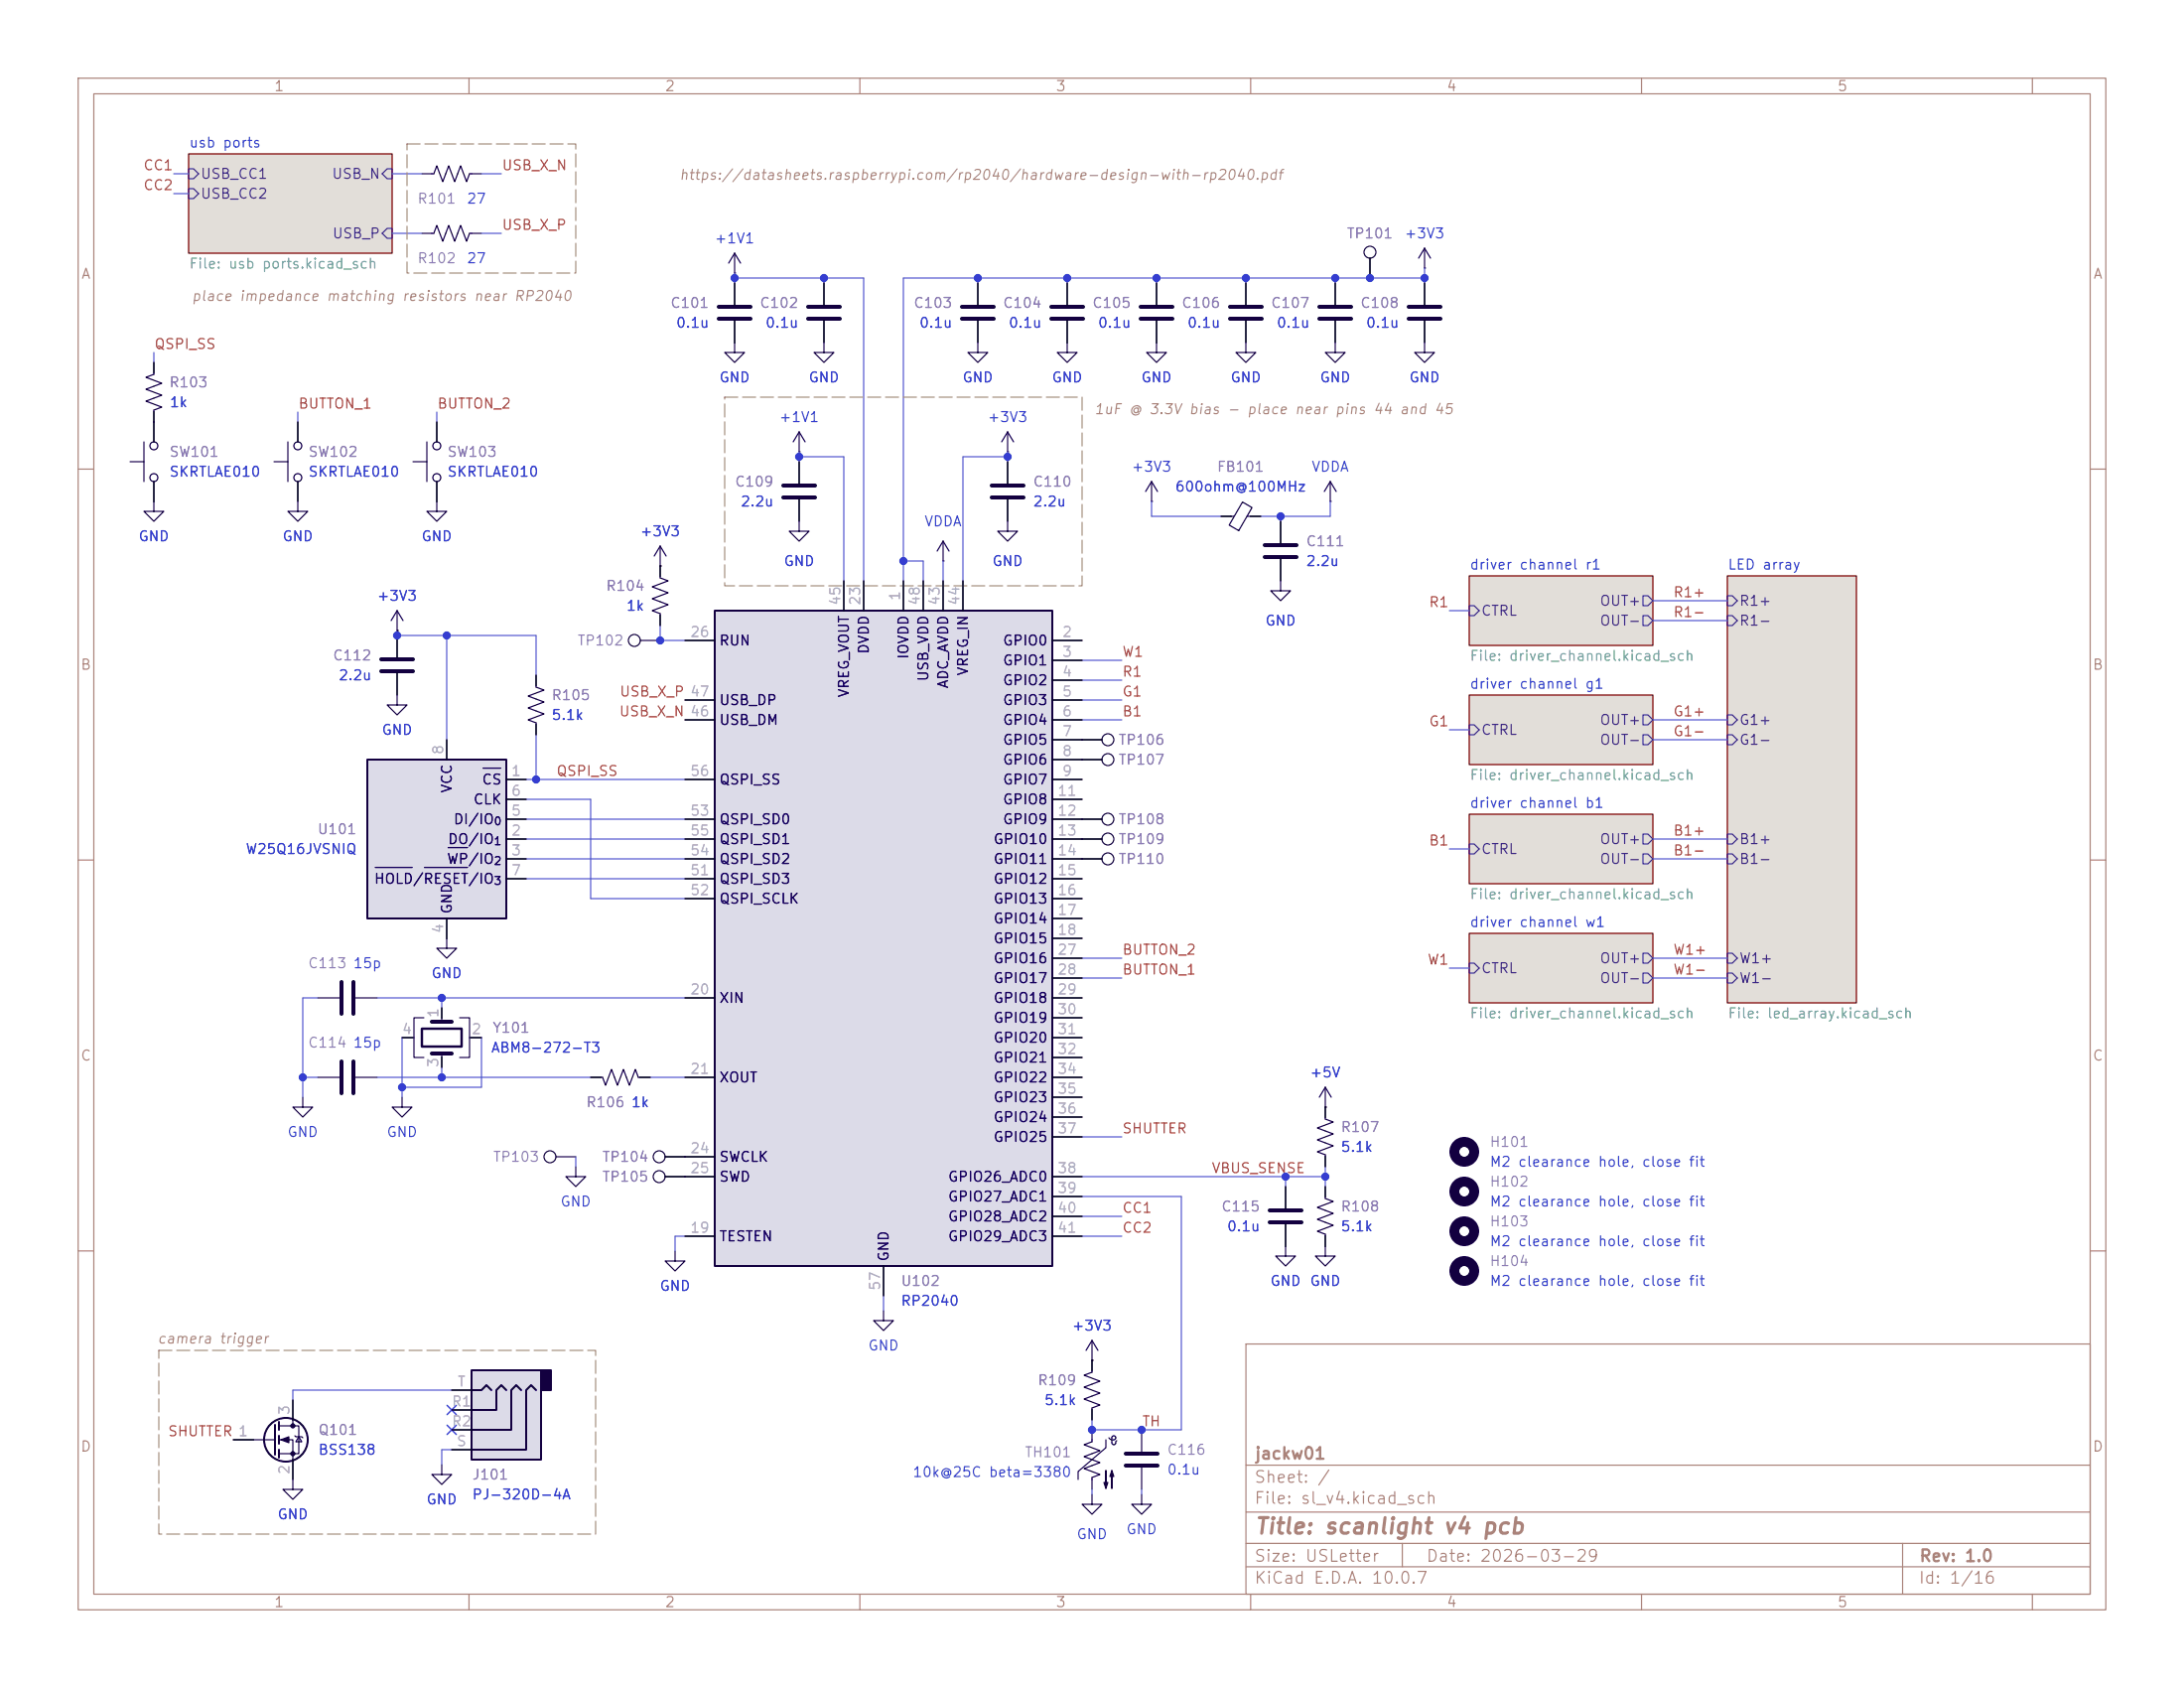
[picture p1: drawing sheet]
<svg xmlns="http://www.w3.org/2000/svg" width="279mm" height="216mm" viewBox="0 0 279 216" stroke-linecap="round" stroke-linejoin="round" font-family="sans-serif">
<g fill="none" stroke="#aa837a" stroke-width=".15">
<path d="M10 10h259.4v195.9h-259.4zM12 12h255.4v191.9h-255.4zM60 10v2M110 10v2M160 10v2M210 10v2M260 10v2M10 60h2M267.4 60h2M10 110h2M267.4 110h2M10 160h2"/>
<path d="M159.4 171.9h108v32h-108zM267.4 160h2M159.4 197.4h108M159.4 193.4h108M159.4 187.4h108M179.4 197.4v3M243.4 197.4v6.5M60 203.9v2M110 203.9v2M159.4 200.4h108M160 203.9v2M210 203.9v2"/>
<path d="M260 203.9v2"/>
</g>
<g fill="#e2ded9" stroke="#e2ded9" stroke-width=".13">
<path d="M188 73.7h23.5v8.9h-23.5z"/>
<path d="M221 73.7h16.5v54.6h-16.5z"/>
<path d="M188 88.9h23.5v8.9h-23.5z"/>
<path d="M188 119.4h23.5v8.9h-23.5z"/>
<path d="M188 104.1h23.5v8.9h-23.5z"/>
<path d="M24.1 19.7h26.1v12.7h-26.1z"/>
</g>
<path d="M24.1 19.7h26.1v12.7h-26.1zM188 73.7h23.5v8.9h-23.5zM221 73.7h16.5v54.6h-16.5zM188 88.9h23.5v8.9h-23.5zM188 119.4h23.5v8.9h-23.5zM188 104.1h23.5v8.9h-23.5z" fill="none" stroke="#7a0000" stroke-width=".15"/>
<g fill="none" stroke="#4c2188" stroke-width=".15">
<path d="M24.1 21.6h.7l.6 .6-.6 .7h-.7zM24.1 24.1h.7l.6 .7-.6 .6h-.7zM49.5 21.6h.7v1.3h-.7l-.6-.7zM49.5 29.2h.7v1.3h-.7l-.6-.7zM188 77.5h.6l.6 .6-.6 .6h-.6zM210.2 76.2h.6l.7 .6-.7 .7h-.6zM210.2 78.7h.6l.7 .7-.7 .6h-.6zM221 76.2h.6l.6 .6-.6 .7h-.6zM221 78.7h.6l.6 .7-.6 .6h-.6zM188 92.7h.6l.6 .6-.6 .7h-.6zM210.2 91.4h.6l.7 .7-.7 .6h-.6zM210.2 94h.6l.7 .6-.7 .7h-.6z"/>
<path d="M221 91.4h.6l.6 .7-.6 .6h-.6zM221 94h.6l.6 .6-.6 .7h-.6zM188 108h.6l.6 .6-.6 .6h-.6zM210.2 106.7h.6l.7 .6-.7 .7h-.6zM210.2 109.2h.6l.7 .7-.7 .6h-.6zM221 106.7h.6l.6 .6-.6 .7h-.6zM221 109.2h.6l.6 .7-.6 .6h-.6zM188 123.2h.6l.6 .6-.6 .7h-.6zM210.2 121.9h.6l.7 .7-.7 .6h-.6zM210.2 124.5h.6l.7 .6-.7 .6h-.6zM221 121.9h.6l.6 .7-.6 .6h-.6zM221 124.5h.6l.6 .6-.6 .6h-.6z"/>
</g>
<g fill="none" stroke="#130040" stroke-width=".15">
<path d="M94 32.4l-.8 1.3M94 32.4l.7 1.3M94 32.4v2.5M102.2 55.2l-.7 1.3M102.2 55.2l.8 1.3M102.2 55.2v2.6M147.3 61.6l-.7 1.3M147.3 61.6l.8 1.3M147.3 61.6v2.5M38.7 140.3v1.3h1.3l-1.3 1.3-1.2-1.3h1.2M51.4 140.3v1.3h1.3l-1.3 1.3-1.2-1.3h1.2M139.7 175.3v.2l-1 .4 2 .8-2 .7 2 .8-2 .7 2 .8-1 .4v.2"/>
<path d="M139.7 171.5l.8 1.2M139.7 171.5l-.8 1.2M139.7 171.5v2.5M32.4 184.2h2.8M35.7 182.4h2.5v3.5h-2.5M35.7 184.2h1.8v2.5M37.5 189.2v1.3h1.2l-1.2 1.3-1.3-1.3h1.3M37.5 181.6v.8M37.7 183.6l.1 .2h.8l.1 .1M38.2 183.8l.4 .6h-.8zM139.7 184.2v.2l-1 .4 2 .7-2 .8 2 .8-2 .7 2 .8-1 .4v.2M141.5 184.2v1l-3.6 3v1"/>
<path d="M141.9 183.9a.46 .46 0 0 0 .4 .3 .46 .46 0 0 0 .4-.3l-.2-.3-.2 .2v.9l.2 .1 .1-.1 .2-.3 .1-.1"/>
</g>
<g fill="none" stroke="#010022" stroke-width=".15">
<path d="M94 34.9h.1M105.4 36.2v2.8M125.1 36.2v2.8M102.2 57.8h.1M102.2 59.1v2.7M105.4 41v2.8M125.1 41v2.8M102.2 63.9v2.8M147.3 64.1h.1M37.5 179.1v2.5M139.7 174h.1M139.7 174v1.3"/>
<path d="M29.8 184.2h2.6M37.5 186.7v2.5M139.7 180.3v1.3M139.7 182.9v1.3M139.7 189.2v1.3"/>
</g>
<g fill="#130040" stroke="#130040" stroke-width=".15">
<path d="M142.2 188.1l.3 .7h-.5l.2-.7v2.3z"/>
<path d="M141.5 188.1v2.3l-.3-.8h.5l-.2 .8z"/>
<path d="M35.9 184.2l1.1-.4v.7z"/>
<circle cx="37.5" cy="182.4" r=".25"/>
<circle cx="37.5" cy="185.9" r=".25"/>
</g>
<g fill="none" stroke="#130040" stroke-width=".25">
<path d="M35.2 182.2v3.9M35.7 181.9v1M35.7 183.6v1.1M35.7 185.4v1"/>
<circle cx="36.6" cy="184.1" r="2.79"/>
</g>
<path d="M103.4 39.2h4M123.1 39.2h4M103.4 40.8h4M123.1 40.8h4M100.2 62.1h4.1M100.2 63.6h4.1" fill="none" stroke="#130040" stroke-width=".51"/>
<path d="M60.3 175.3h8.9v11.4h-8.9z" fill="#dcdbe8"/>
<path d="M69.2 175.3h1.3v2.5h-1.3z" fill="#130040" stroke="#130040" stroke-width=".25"/>
<path d="M60.3 175.3h8.9v11.4h-8.9zM60.3 177.8h1.3l.6-.6 .7 .6M64.8 177.8l-.7-.6-.6 .6v2.5h-3.2M66.7 177.8l-.7-.6-.6 .6v5.1h-5.1M68.6 177.8l-.7-.6-.6 .6v7.6h-7" fill="none" stroke="#130040" stroke-width=".25"/>
<g fill="none" stroke="#010022" stroke-width=".15">
<path d="M54 29.8h1.2M54 22.2h1.2M60.3 29.8h1.3M60.3 22.2h1.3M94 36.2v2.8M136.5 36.2v2.8M148 36.2v2.8M159.4 36.2v2.8M170.8 36.2v2.8M175.3 33v2.6M182.2 34.3h.1M19.7 46.4v1.2"/>
<path d="M19.7 52.7v3.8M38.1 54v2.5M55.9 54v2.5M94 41v2.8M128.9 57.8h.1M128.9 59.1v2.7M136.5 41v2.8M148 41v2.8M159.4 41v2.8M170.8 41v2.8M19.7 61.6v2.5M38.1 61.6v2.5"/>
<path d="M55.9 61.6v2.5M84.5 72.4h.1M84.5 72.4v1.3M84.5 78.7v1.3M120.6 71.8h.1M128.9 63.9v2.8M50.8 80.6h.1M50.8 81.3v2.8M50.8 86.1v2.8M40.6 137.8h2.8M40.6 127.6h2.8M45.5 137.8h2.8"/>
<path d="M45.5 127.6h2.8M75.6 137.8h1.2M81.9 137.8h1.3M164.5 151.8v2.8M164.5 156.6v2.8M169.5 141.6h.1M169.5 141.6v1.3M169.5 148v1.2M169.5 151.8v1.2M169.5 158.1v1.3M57.8 177.8h2.5M57.8 180.3h2.5"/>
<path d="M57.8 182.9h2.5M57.8 185.4h2.5M146 182.9v2.8M146 187.7v2.8"/>
</g>
<g fill="none" stroke="#130040" stroke-width=".15">
<path d="M55.2 29.8h.3l.4-1 .7 2.1 .8-2.1 .8 2.1 .7-2.1 .8 2.1 .4-1.1h.2M55.2 22.2h.3l.4-1 .7 2 .8-2 .8 2 .7-2 .8 2 .4-1h.2M182.2 31.8l-.7 1.2M182.2 31.8l.8 1.2M182.2 31.8v2.5M16.6 59.1h1.8M18.4 56.5v5.1M19.7 47.6v.3l-1 .4 2 .7-2 .8 2 .7-2 .8 2 .8-1 .4v.2M35.1 59.1h1.7M36.8 56.5v5.1M52.8 59.1h1.8M54.6 56.5v5.1"/>
<path d="M94 43.8v1.3h1.2l-1.2 1.3-1.3-1.3h1.3M105.4 43.8v1.3h1.3l-1.3 1.3-1.3-1.3h1.3M125.1 43.8v1.3h1.3l-1.3 1.3-1.3-1.3h1.3M128.9 55.2l-.8 1.3M128.9 55.2l.8 1.3M128.9 55.2v2.6M136.5 43.8v1.3h1.3l-1.3 1.3-1.2-1.3h1.2M148 43.8v1.3h1.2l-1.2 1.3-1.3-1.3h1.3M159.4 43.8v1.3h1.3l-1.3 1.3-1.3-1.3h1.3M19.7 64.1v1.3h1.3l-1.3 1.3-1.3-1.3h1.3M38.1 64.1v1.3h1.3l-1.3 1.3-1.3-1.3h1.3M50.8 78.1l-.8 1.3"/>
<path d="M50.8 78.1l.8 1.3M50.8 78.1v2.5M55.9 64.1v1.3h1.2l-1.2 1.3-1.3-1.3h1.3M84.5 73.7v.2l1 .4-2.1 .8 2.1 .7-2.1 .8 2.1 .7-2.1 .8 1.1 .4v.2M84.5 69.9l-.8 1.2M84.5 69.9l.7 1.2M84.5 69.9v2.5M102.2 66.7v1.2h1.3l-1.3 1.3-1.2-1.3h1.2M120.6 69.2l-.7 1.3M120.6 69.2l.8 1.3M120.6 69.2v2.6M128.9 66.7v1.2h-1.3l1.3 1.3 1.3-1.3h-1.3"/>
<path d="M50.8 88.9v1.3h1.3l-1.3 1.2-1.3-1.2h1.3M57.1 120v1.3h1.3l-1.3 1.3-1.2-1.3h1.2M76.8 137.8h.3l.4 1 .7-2 .8 2 .8-2 .7 2 .8-2 .4 1h.2M169.5 139.1l-.7 1.2M169.5 139.1l.8 1.2M169.5 139.1v2.5M164.5 159.4v1.3h1.2l-1.2 1.2-1.3-1.2h1.3M169.5 142.9v.2l1.1 .4-2.1 .8 2.1 .7-2.1 .8 2.1 .8-2.1 .7 1 .4v.3M169.5 159.4v1.3h1.3l-1.3 1.2-1.2-1.2h1.2M169.5 153v.3l1.1 .4-2.1 .7 2.1 .8-2.1 .8 2.1 .7-2.1 .8 1 .4v.2M56.5 187.3v1.3h1.3l-1.3 1.3-1.3-1.3h1.3M139.7 191.1v1.3h-1.3l1.3 1.3 1.3-1.3h-1.3"/>
<path d="M146 191.1v1.3h-1.2l1.2 1.3 1.3-1.3h-1.3"/>
<circle cx="175.3" cy="32.3" r=".76"/>
<circle cx="19.7" cy="57" r=".51"/>
<circle cx="38.1" cy="57" r=".51"/>
<circle cx="55.9" cy="57" r=".51"/>
<circle cx="19.7" cy="61.1" r=".51"/>
<circle cx="38.1" cy="61.1" r=".51"/>
<circle cx="55.9" cy="61.1" r=".51"/>
</g>
<g fill="none" stroke="#130040" stroke-width=".51">
<path d="M91.9 39.2h4.1M134.5 39.2h4.1M145.9 39.2h4.1M157.4 39.2h4M168.8 39.2h4M91.9 40.8h4.1M134.5 40.8h4.1M145.9 40.8h4.1M157.4 40.8h4M168.8 40.8h4M126.9 62.1h4M126.9 63.6h4"/>
<path d="M48.8 84.3h4M48.8 85.9h4M43.7 125.6v4.1M43.7 135.8v4M45.2 125.6v4.1M45.2 135.8v4M162.4 154.8h4.1M162.4 156.3h4.1M144 185.9h4.1M144 187.5h4.1"/>
</g>
<g fill="none" stroke="#130040" stroke-width="1.3">
<circle cx="187.3" cy="152.4" r="1.27"/>
<circle cx="187.3" cy="147.3" r="1.27"/>
<circle cx="187.3" cy="157.5" r="1.27"/>
<circle cx="187.3" cy="162.6" r="1.27"/>
</g>
<path d="M47 97.2h17.8v20.3h-17.8z" fill="#dcdbe8"/>
<path d="M47 97.2h17.8v20.3h-17.8z" fill="none" stroke="#130040" stroke-width=".25"/>
<g fill="none" stroke="#010022" stroke-width=".15">
<path d="M156.2 66h1.3M160 66h1.3M163.8 66.7v2.8M163.8 71.5v2.8M170.2 64.1h.1M57.1 94.6v2.6M64.8 99.7h2.5M68.6 86.4v1.2M68.6 92.7v1.3M81.9 81.9h2.6M57.1 117.5v2.5M64.8 107.3h2.5"/>
<path d="M64.8 109.9h2.5M64.8 104.8h2.5M64.8 102.2h2.5M64.8 112.4h2.5M138.4 107.3h2.6M138.4 104.8h2.6M51.4 132.7h1.3M56.5 128.9v1.3M56.5 135.3v1.2M60.3 132.7h1.3"/>
</g>
<path d="M61.8 98.2h2.2M48 110.9h4.7M54.3 110.9h5.5M57.3 108.4h2.5" fill="none" stroke="#15005e" stroke-width=".15"/>
<g fill="none" stroke="#130040" stroke-width=".15">
<path d="M157.5 66h.4M159 64.2l1.2 .7-1.7 3-1.2-.7zM159.5 66h.5M163.8 74.3v1.3h-1.2l1.2 1.2 1.3-1.2h-1.3M170.2 61.6l-.8 1.3M170.2 61.6l.7 1.3M170.2 61.6v2.5M68.6 87.6v.3l1 .4-2 .7 2 .8-2 .8 2 .7-2 .8 1 .4v.2M52.7 132.7h.3M54.2 130.2h-1.2v5.1h1.2M56.5 130.2v.5M56.5 134.7v.6"/>
<path d="M58.8 130.2h1.3v5.1h-1.3M60.1 132.7h.2"/>
<circle cx="81.2" cy="81.9" r=".76"/>
<circle cx="141.7" cy="107.3" r=".76"/>
<circle cx="141.7" cy="104.8" r=".76"/>
</g>
<path d="M161.8 69.7h4.1M161.8 71.2h4.1M55.2 130.7h2.6M55.2 134.7h2.6" fill="none" stroke="#130040" stroke-width=".51"/>
<path d="M54 131.6h5.1v2.3h-5.1z" fill="none" stroke="#130040" stroke-width=".3"/>
<path d="M91.4 78.1h43.2v83.8h-43.2z" fill="#dcdbe8"/>
<path d="M91.4 78.1h43.2v83.8h-43.2z" fill="none" stroke="#130040" stroke-width=".25"/>
<g fill="none" stroke="#010022" stroke-width=".15">
<path d="M94 36.2v2.8M105.4 36.2v2.8M125.1 36.2v2.8M136.5 36.2v2.8M148 36.2v2.8M159.4 36.2v2.8M170.8 36.2v2.8M175.3 33v2.6M182.2 36.2v2.8M19.7 46.4v1.2M19.7 52.7v3.8M38.1 54v2.5"/>
<path d="M55.9 54v2.5M94 41v2.8M102.2 59.1v2.7M105.4 41v2.8M125.1 41v2.8M128.9 59.1v2.7M136.5 41v2.8M148 41v2.8M159.4 41v2.8M170.8 41v2.8M182.2 41v2.8M19.7 61.6v2.5"/>
<path d="M38.1 61.6v2.5M55.9 61.6v2.5M84.5 72.4h.1M84.5 72.4v1.3M84.5 78.7v1.3M102.2 63.9v2.8M107.9 74.3v3.8M110.5 74.3v3.8M115.6 74.3v3.8M118.1 74.3v3.8M120.6 74.3v3.8M123.2 74.3v3.8"/>
<path d="M128.9 63.9v2.8M156.2 66h1.3M160 66h1.3M163.8 66.7v2.8M163.8 71.5v2.8M50.8 80.6h.1M50.8 81.3v2.8M50.8 86.1v2.8M57.1 94.6v2.6M64.8 99.7h2.5M68.6 86.4v1.2M68.6 92.7v1.3"/>
<path d="M87.6 81.9h3.8M87.6 89.5h3.8M87.6 92.1h3.8M87.6 99.7h3.8M134.6 81.9h3.8M134.6 84.5h3.8M134.6 87h3.8M134.6 89.5h3.8M134.6 92.1h3.8M134.6 94.6h6.4M134.6 97.2h6.4M134.6 99.7h3.8"/>
<path d="M57.1 117.5v2.5M64.8 102.2h2.5M64.8 104.8h2.5M64.8 107.3h2.5M64.8 109.9h2.5M64.8 112.4h2.5M87.6 104.8h3.8M87.6 107.3h3.8M87.6 109.9h3.8M87.6 112.4h3.8M87.6 114.9h3.8M134.6 102.2h3.8"/>
<path d="M134.6 104.8h6.4M134.6 107.3h6.4M134.6 109.9h6.4M134.6 112.4h3.8M134.6 114.9h3.8M134.6 117.5h3.8M51.4 132.7h1.3M56.5 128.9v1.3M56.5 135.3v1.2M60.3 132.7h1.3M75.6 137.8h1.2M81.9 137.8h1.3"/>
<path d="M87.6 127.6h3.8M87.6 137.8h3.8M134.6 120h3.8M134.6 127.6h3.8M134.6 137.8h3.8M134.6 122.6h3.8M134.6 125.1h3.8M134.6 130.2h3.8M134.6 132.7h3.8M134.6 135.3h3.8M71.1 148h2.6M85.1 148h6.3"/>
<path d="M85.1 150.5h6.3M87.6 158.1h3.8M134.6 158.1h3.8M134.6 150.5h3.8M134.6 140.3h3.8M134.6 142.9h3.8M134.6 145.4h3.8M134.6 153h3.8M134.6 155.6h3.8M164.5 151.8v2.8M164.5 156.6v2.8M169.5 141.6h.1"/>
<path d="M169.5 141.6v1.3M169.5 148v1.2M169.5 151.8v1.2M169.5 158.1v1.3M37.5 179.1v2.5M57.8 177.8h2.5M113 161.9v3.8M139.7 174h.1M139.7 174v1.3M29.8 184.2h2.6M37.5 186.7v2.5M57.8 180.3h2.5"/>
<path d="M57.8 182.9h2.5M57.8 185.4h2.5M139.7 180.3v1.3"/>
</g>
<g fill="none" stroke="#130040" stroke-width=".15">
<path d="M170.8 43.8v1.3h1.3l-1.3 1.3-1.3-1.3h1.3M182.2 43.8v1.3h1.3l-1.3 1.3-1.2-1.3h1.2M73.7 149.2v1.3h1.2l-1.2 1.3-1.3-1.3h1.3M86.4 160v1.3h1.2l-1.2 1.3-1.3-1.3h1.3M113 167.6v1.3h1.3l-1.3 1.3-1.2-1.3h1.2"/>
<circle cx="141.7" cy="94.6" r=".76"/>
<circle cx="141.7" cy="97.2" r=".76"/>
<circle cx="141.7" cy="109.9" r=".76"/>
<circle cx="70.4" cy="148" r=".76"/>
<circle cx="84.3" cy="148" r=".76"/>
<circle cx="84.3" cy="150.5" r=".76"/>
</g>
<path d="M180.2 39.2h4.1M180.2 40.8h4.1" fill="none" stroke="#130040" stroke-width=".51"/>
<g fill="none" stroke="#5256d0" stroke-width=".15">
<path d="M22.2 22.2h1.9M22.2 24.8h1.9M50.2 22.2h3.8M50.2 29.8h3.8M61.6 22.2h2.5M61.6 29.8h2.5M94 35.6h16.5v38.7M94 34.9v1.3M105.4 35.6v.6M125.1 35.6v.6M136.5 35.6v.6M148 35.6v.6"/>
<path d="M159.4 35.6v.6M170.8 35.6v.6M182.2 35.6h-66.6v38.7M182.2 34.3v1.9M19.7 45.1v1.3M38.1 52.7v1.3M55.9 52.7v1.3M102.2 58.4h5.7v15.9M102.2 57.8v1.3M128.9 58.4h-5.7v15.9M128.9 57.8v1.3M115.6 71.8h2.5v2.5"/>
<path d="M120.6 71.8v2.5M147.3 64.1v1.9h8.9M163.8 66v.7M170.2 64.1v1.9h-8.9M185.4 78.1h2.6M211.5 76.8h9.5M211.5 79.4h9.5M50.8 80.6v.7h17.8v5.1M57.1 81.3v13.3M67.3 99.7h20.3M68.6 94v5.7M84.5 80v1.9h3.1"/>
<path d="M138.4 84.5h5.1M138.4 89.5h5.1M138.4 92.1h5.1M138.4 87h5.1M185.4 93.3h2.6M211.5 92.1h9.5M211.5 94.6h9.5M67.3 109.9h20.3M67.3 107.3h20.3M67.3 102.2h8.3v12.7h12M67.3 112.4h20.3M67.3 104.8h20.3"/>
<path d="M185.4 108.6h2.6M211.5 109.9h9.5M211.5 107.3h9.5M38.7 137.8h1.9M40.6 127.6h-1.9v12.7M48.3 127.6h39.3M48.3 137.8h27.3M51.4 132.7v7.6M56.5 127.6v1.3M56.5 136.5v1.3M61.6 132.7v6.4h-10.2M83.2 137.8h4.4"/>
<path d="M138.4 125.1h5.1M138.4 122.6h5.1M185.4 123.8h2.6M211.5 125.1h9.5M211.5 122.6h9.5M73.7 148v1.2M87.6 158.1h-1.2v1.9M138.4 150.5h31.1M138.4 155.6h5.1M138.4 145.4h5.1M138.4 153h12.7v29.9h-11.4v-1.3M138.4 158.1h5.1"/>
<path d="M164.5 150.5v1.3M169.5 149.2v2.6M57.8 177.8h-20.3v1.3M113 165.7v1.9M57.8 185.4h-1.3v1.9M139.7 190.5v.6M146 190.5v.6"/>
</g>
<path d="M57.2 179.7l1.2 1.2M58.4 179.7l-1.2 1.2M57.2 182.3l1.2 1.2M58.4 182.3l-1.2 1.2" fill="none" stroke="#290eec" stroke-width=".15"/>
<path d="M52.1 18.4h21.6v16.5h-21.6zM92.7 50.8h45.7v24.1h-45.7zM20.3 172.7h55.9v23.5h-55.9z" fill="none" stroke="#a4907e" stroke-width=".15" stroke-dasharray="1.7 .6"/>
<path d="M61.8 98.2h2.2M48 110.9h4.7M54.3 110.9h5.5M57.3 108.4h2.5" fill="none" stroke="#15005e" stroke-width=".15"/>
<g fill="#4026c4" stroke="#4026c4" stroke-width=".13">
<circle cx="159.4" cy="35.6" r=".46"/>
<circle cx="136.5" cy="35.6" r=".46"/>
<circle cx="148" cy="35.6" r=".46"/>
<circle cx="115.6" cy="71.8" r=".46"/>
<circle cx="169.5" cy="150.5" r=".46"/>
<circle cx="164.5" cy="150.5" r=".46"/>
<circle cx="170.8" cy="35.6" r=".46"/>
<circle cx="182.2" cy="35.6" r=".46"/>
<circle cx="175.3" cy="35.6" r=".46"/>
<circle cx="128.9" cy="58.4" r=".46"/>
<circle cx="163.8" cy="66" r=".46"/>
<circle cx="38.7" cy="137.8" r=".46"/>
<circle cx="56.5" cy="137.8" r=".46"/>
<circle cx="51.4" cy="139.1" r=".46"/>
<circle cx="56.5" cy="127.6" r=".46"/>
<circle cx="139.7" cy="182.9" r=".46"/>
<circle cx="146" cy="182.9" r=".46"/>
<circle cx="68.6" cy="99.7" r=".46"/>
<circle cx="94" cy="35.6" r=".46"/>
<circle cx="125.1" cy="35.6" r=".46"/>
<circle cx="105.4" cy="35.6" r=".46"/>
<circle cx="84.5" cy="81.9" r=".46"/>
<circle cx="102.2" cy="58.4" r=".46"/>
<circle cx="50.8" cy="81.3" r=".46"/>
<circle cx="57.1" cy="81.3" r=".46"/>
</g>
<text font-size="2" fill="#aa837a" x="160.4" y="196.7">Title: scanlight v4 pcb</text>
<g font-size="1.5" fill="#aa837a">
<text x="160.4" y="190">Sheet: /</text>
<text x="160.4" y="187">jackw01</text>
<text x="160.4" y="192.7">File: sl_v4.kicad_sch</text>
<text x="160.4" y="202.9">KiCad E.D.A. 10.0.7</text>
<text x="160.4" y="200.1">Size: USLetter</text>
<text x="182.4" y="200.1">Date: 2026-03-29</text>
<text x="245.4" y="202.9">Id: 1/16</text>
<text x="245.4" y="200.1">Rev: 1.0</text>
</g>
<g font-size="1.3" fill="#aa837a">
<text x="35" y="12">1</text>
<text x="85" y="12">2</text>
<text x="135" y="12">3</text>
<text x="185" y="12">4</text>
<text x="235" y="12">5</text>
<text x="10.3" y="36">A</text>
<text x="267.7" y="36">A</text>
<text x="10.2" y="86">B</text>
<text x="267.6" y="86">B</text>
<text x="10.2" y="136">C</text>
<text x="267.6" y="136">C</text>
<text x="10.2" y="186">D</text>
<text x="267.6" y="186">D</text>
<text x="35" y="205.9">1</text>
<text x="85" y="205.9">2</text>
<text x="135" y="205.9">3</text>
<text x="185" y="205.9">4</text>
<text x="235" y="205.9">5</text>
</g>
<g font-size="1.3" fill="#b42d25">
<text x="18.2" y="22.1">CC1</text>
<text x="64.1" y="22.1">USB_X_N</text>
<text x="18.2" y="24.6">CC2</text>
<text x="64.1" y="29.7">USB_X_P</text>
<text x="19.7" y="45">QSPI_SS</text>
<text x="38.1" y="52.6">BUTTON_1</text>
<text x="55.9" y="52.6">BUTTON_2</text>
<text x="182.7" y="78">R1</text>
<text x="214" y="76.7">R1+</text>
<text x="214" y="79.2">R1-</text>
<text x="79.2" y="89.4">USB_X_P 47</text>
<text x="143.5" y="86.9">R1</text>
<text x="143.5" y="89.4">G1</text>
<text x="143.5" y="84.3">W1</text>
<text x="79.1" y="91.9">USB_X_N 46</text>
<text x="143.5" y="91.9">B1</text>
<text x="182.7" y="93.2">G1</text>
<text x="214" y="91.9">G1+</text>
<text x="214" y="94.5">G1-</text>
<text x="71.1" y="99.6">QSPI_SS</text>
<text x="214" y="107.2">B1+</text>
<text x="182.7" y="108.5">B1</text>
<text x="214" y="109.7">B1-</text>
<text x="143.5" y="125">BUTTON_1</text>
<text x="143.5" y="122.4">BUTTON_2</text>
<text x="182.5" y="123.7">W1</text>
<text x="214" y="125">W1-</text>
<text x="214" y="122.4">W1+</text>
<text x="143.5" y="145.3">SHUTTER</text>
<text x="143.5" y="155.4">CC1</text>
<text x="154.9" y="150.4">VBUS_SENSE</text>
<text x="143.5" y="158">CC2</text>
<text x="21.4" y="184">SHUTTER 1</text>
<text x="146" y="182.8">TH</text>
</g>
<g font-size="1.3" fill="#214bca">
<text x="24.1" y="19.2">usb ports</text>
<text x="187.9" y="73.2">driver channel r1</text>
<text x="221" y="73.2">LED array</text>
<text x="187.9" y="88.4">driver channel g1</text>
<text x="187.9" y="103.6">driver channel b1</text>
<text x="187.9" y="118.9">driver channel w1</text>
</g>
<g font-size="1.3" fill="#4c2188">
<text x="25.6" y="23.2">USB_CC1</text>
<text x="42.4" y="23.2">USB_N</text>
<text x="25.6" y="25.7">USB_CC2</text>
<text x="42.4" y="30.8">USB_P</text>
<text x="204.6" y="77.8">OUT+</text>
<text x="222.4" y="77.8">R1+</text>
<text x="189.4" y="79.1">CTRL</text>
<text x="204.6" y="80.3">OUT-</text>
<text x="222.4" y="80.3">R1-</text>
<text x="189.4" y="94.3">CTRL</text>
<text x="204.6" y="93">OUT+</text>
<text x="204.6" y="95.6">OUT-</text>
<text x="222.4" y="93">G1+</text>
<text x="222.4" y="95.6">G1-</text>
<text x="189.4" y="109.5">CTRL</text>
<text x="204.6" y="108.3">OUT+</text>
<text x="204.6" y="110.8">OUT-</text>
<text x="222.4" y="108.3">B1+</text>
<text x="222.4" y="110.8">B1-</text>
<text x="189.4" y="124.8">CTRL</text>
<text x="204.6" y="123.5">OUT+</text>
<text x="222.4" y="123.5">W1+</text>
<text x="204.6" y="126.1">OUT-</text>
<text x="222.4" y="126.1">W1-</text>
</g>
<g font-size="1.3" fill="#a4907e">
<text x="86.8" y="23.3">https://datasheets.raspberrypi.com/rp2040/hardware-design-with-rp2040.pdf</text>
<text x="24.4" y="38.8">place impedance matching resistors near RP2040</text>
<text x="139.9" y="53.3">1uF @ 3.3V bias - place near pins 44 and 45</text>
<text x="20" y="172.2">camera trigger</text>
</g>
<g font-size="1.3" fill="#8d7cb6">
<text x="53.3" y="26.4">R101</text>
<text x="53.3" y="34">R102</text>
<text x="172.2" y="30.8">TP101</text>
<text x="85.7" y="39.7">C101</text>
<text x="97.1" y="39.7">C102</text>
<text x="116.8" y="39.7">C103</text>
<text x="128.2" y="39.7">C104</text>
<text x="139.6" y="39.7">C105</text>
<text x="151.1" y="39.7">C106</text>
<text x="162.5" y="39.7">C107</text>
<text x="173.9" y="39.7">C108</text>
<text x="21.6" y="49.9">R103</text>
<text x="21.6" y="58.7">SW101</text>
<text x="39.4" y="58.7">SW102</text>
<text x="57.1" y="58.7">SW103</text>
<text x="93.9" y="62.6">C109</text>
<text x="132.1" y="62.6">C110</text>
<text x="155.6" y="60.7">FB101</text>
<text x="167" y="70.2">C111</text>
<text x="77.4" y="75.9">R104</text>
<text x="73.8" y="82.9">TP102</text>
<text x="42.5" y="84.8">C112</text>
<text x="70.5" y="89.9">R105</text>
<text x="143" y="95.6">TP106</text>
<text x="143" y="98.1">TP107</text>
<text x="40.5" y="107">U101</text>
<text x="143" y="105.7">TP108</text>
<text x="143" y="108.3">TP109</text>
<text x="143" y="110.8">TP110</text>
<text x="39.3" y="124.2">C113</text>
<text x="39.3" y="134.3">C114</text>
<text x="62.9" y="132.4">Y101</text>
<text x="74.9" y="141.9">R106</text>
<text x="63" y="148.9">TP103</text>
<text x="76.9" y="148.9">TP104</text>
<text x="171.4" y="145.1">R107</text>
<text x="190.5" y="147">H101</text>
<text x="76.9" y="151.5">TP105</text>
<text x="156.2" y="155.3">C115</text>
<text x="171.4" y="155.3">R108</text>
<text x="190.5" y="152.1">H102</text>
<text x="190.5" y="157.2">H103</text>
<text x="115.2" y="164.8">U102</text>
<text x="190.5" y="162.3">H104</text>
<text x="132.7" y="177.5">R109</text>
<text x="40.6" y="183.8">Q101</text>
<text x="60.3" y="189.6">J101</text>
<text x="131" y="186.7">TH101</text>
<text x="149.2" y="186.4">C116</text>
</g>
<g font-size="1.3" fill="#353dd0">
<text x="59.6" y="26.4">27</text>
<text x="59.6" y="34">27</text>
<text x="91.3" y="31.4">+1V1</text>
<text x="179.6" y="30.8">+3V3</text>
<text x="86.4" y="42.2">0.1u</text>
<text x="97.8" y="42.2">0.1u</text>
<text x="117.5" y="42.2">0.1u</text>
<text x="128.9" y="42.2">0.1u</text>
<text x="140.4" y="42.2">0.1u</text>
<text x="151.8" y="42.2">0.1u</text>
<text x="163.2" y="42.2">0.1u</text>
<text x="174.7" y="42.2">0.1u</text>
<text x="21.6" y="52.4">1k</text>
<text x="91.9" y="49.2">GND</text>
<text x="103.3" y="49.2">GND</text>
<text x="123" y="49.2">GND</text>
<text x="134.5" y="49.2">GND</text>
<text x="145.9" y="49.2">GND</text>
<text x="157.3" y="49.2">GND</text>
<text x="168.8" y="49.2">GND</text>
<text x="180.2" y="49.2">GND</text>
<text x="99.6" y="54.3">+1V1</text>
<text x="126.2" y="54.3">+3V3</text>
<text x="21.6" y="61.3">SKRTLAE010</text>
<text x="39.4" y="61.3">SKRTLAE010</text>
<text x="57.1" y="61.3">SKRTLAE010</text>
<text x="94.6" y="65.1">2.2u</text>
<text x="132.1" y="65.1">2.2u</text>
<text x="144.7" y="60.7">+3V3</text>
<text x="150.2" y="63.2">600ohm@100MHz</text>
<text x="167.7" y="60.7">VDDA</text>
<text x="17.6" y="69.5">GND</text>
<text x="36" y="69.5">GND</text>
<text x="53.8" y="69.5">GND</text>
<text x="81.8" y="68.9">+3V3</text>
<text x="118.2" y="67.6">VDDA</text>
<text x="48.1" y="77.2">+3V3</text>
<text x="100.2" y="72.7">GND</text>
<text x="126.8" y="72.7">GND</text>
<text x="167" y="72.7">2.2u</text>
<text x="80" y="78.4">1k</text>
<text x="161.8" y="80.3">GND</text>
<text x="43.2" y="87.3">2.2u</text>
<text x="48.7" y="94.3">GND</text>
<text x="70.5" y="92.4">5.1k</text>
<text x="31.3" y="109.5">W25Q16JVSNIQ</text>
<text x="45.1" y="124.2">15p</text>
<text x="55.1" y="125.4">GND</text>
<text x="45.1" y="134.3">15p</text>
<text x="62.7" y="134.9">ABM8-272-T3</text>
<text x="80.7" y="141.9">1k</text>
<text x="167.5" y="138.1">+5V</text>
<text x="36.7" y="145.7">GND</text>
<text x="49.4" y="145.7">GND</text>
<text x="171.4" y="147.6">5.1k</text>
<text x="190.5" y="149.6">M2 clearance hole, close fit</text>
<text x="71.6" y="154.6">GND</text>
<text x="190.5" y="154.6">M2 clearance hole, close fit</text>
<text x="156.9" y="157.8">0.1u</text>
<text x="171.4" y="157.8">5.1k</text>
<text x="190.5" y="159.7">M2 clearance hole, close fit</text>
<text x="84.3" y="165.4">GND</text>
<text x="115.2" y="167.3">RP2040</text>
<text x="162.4" y="164.8">GND</text>
<text x="167.5" y="164.8">GND</text>
<text x="190.5" y="164.8">M2 clearance hole, close fit</text>
<text x="111" y="173">GND</text>
<text x="137" y="170.5">+3V3</text>
<text x="133.5" y="180">5.1k</text>
<text x="40.6" y="186.4">BSS138</text>
<text x="116.7" y="189.2">10k@25C beta=3380</text>
<text x="149.2" y="188.9">0.1u</text>
<text x="35.4" y="194.6">GND</text>
<text x="54.5" y="192.7">GND</text>
<text x="60.3" y="192.1">PJ-320D-4A</text>
<text x="137.6" y="197.2">GND</text>
<text x="144" y="196.5">GND</text>
</g>
<g font-size="1.3" fill="#5ba46f">
<text x="24.1" y="34.7">File: usb ports.kicad_sch</text>
<text x="187.9" y="84.8">File: driver_channel.kicad_sch</text>
<text x="187.9" y="100.1">File: driver_channel.kicad_sch</text>
<text x="187.9" y="115.3">File: driver_channel.kicad_sch</text>
<text x="187.9" y="130.6">File: driver_channel.kicad_sch</text>
<text x="221" y="130.6">File: led_array.kicad_sch</text>
</g>
<g font-size="1.3" fill="#b4afbe">
<text x="107.8" y="77.5" transform="rotate(-90 107.8 77.5)">45</text>
<text x="110.4" y="77.5" transform="rotate(-90 110.4 77.5)">23</text>
<text x="115.4" y="76.9" transform="rotate(-90 115.4 76.9)">1</text>
<text x="118" y="77.5" transform="rotate(-90 118 77.5)">48</text>
<text x="120.5" y="77.5" transform="rotate(-90 120.5 77.5)">43</text>
<text x="123.1" y="77.5" transform="rotate(-90 123.1 77.5)">44</text>
<text x="88.2" y="81.8">26</text>
<text x="135.8" y="81.8">2</text>
<text x="88.2" y="89.4">47</text>
<text x="135.8" y="84.3">3</text>
<text x="135.8" y="86.9">4</text>
<text x="135.8" y="89.4">5</text>
<text x="88.2" y="91.9">46</text>
<text x="135.8" y="91.9">6</text>
<text x="135.8" y="94.5">7</text>
<text x="57" y="96.6" transform="rotate(-90 57 96.6)">8</text>
<text x="65.3" y="99.6">1</text>
<text x="88.2" y="99.6">56</text>
<text x="135.8" y="97">8</text>
<text x="135.8" y="99.6">9</text>
<text x="65.3" y="107.2">2</text>
<text x="65.3" y="104.6">5</text>
<text x="65.3" y="102.1">6</text>
<text x="88.2" y="104.6">53</text>
<text x="88.2" y="107.2">55</text>
<text x="135.2" y="102.1">11</text>
<text x="135.2" y="104.6">12</text>
<text x="135.2" y="107.2">13</text>
<text x="65.3" y="109.7">3</text>
<text x="65.3" y="112.3">7</text>
<text x="88.2" y="112.3">51</text>
<text x="88.2" y="109.7">54</text>
<text x="135.2" y="109.7">14</text>
<text x="135.2" y="112.3">15</text>
<text x="57" y="119.5" transform="rotate(-90 57 119.5)">4</text>
<text x="88.2" y="114.8">52</text>
<text x="135.2" y="114.8">16</text>
<text x="135.2" y="117.3">17</text>
<text x="135.2" y="119.9">18</text>
<text x="135.2" y="122.4">27</text>
<text x="135.2" y="125">28</text>
<text x="56.4" y="130.3" transform="rotate(-90 56.4 130.3)">1</text>
<text x="88.2" y="127.5">20</text>
<text x="135.2" y="127.5">29</text>
<text x="135.2" y="130">30</text>
<text x="51.3" y="132.6">4</text>
<text x="56.4" y="136.6" transform="rotate(-90 56.4 136.6)">3</text>
<text x="60.2" y="132.6">2</text>
<text x="88.2" y="137.7">21</text>
<text x="135.2" y="132.6">31</text>
<text x="135.2" y="135.1">32</text>
<text x="135.2" y="137.7">34</text>
<text x="135.2" y="140.2">35</text>
<text x="135.2" y="142.7">36</text>
<text x="88.2" y="147.8">24</text>
<text x="135.2" y="145.3">37</text>
<text x="88.2" y="150.4">25</text>
<text x="135.2" y="150.4">38</text>
<text x="135.2" y="152.9">39</text>
<text x="135.2" y="155.4">40</text>
<text x="88.2" y="158">19</text>
<text x="135.2" y="158">41</text>
<text x="112.9" y="165.2" transform="rotate(-90 112.9 165.2)">57</text>
<text x="58.4" y="177.7">T</text>
<text x="30.4" y="184">1</text>
<text x="37.3" y="181.1" transform="rotate(-90 37.3 181.1)">3</text>
<text x="57.7" y="180.2">R1</text>
<text x="57.7" y="182.7">R2</text>
<text x="58.3" y="185.3">S</text>
<text x="37.3" y="188.7" transform="rotate(-90 37.3 188.7)">2</text>
</g>
<g font-size="1.3" fill="#15005e">
<text x="91.9" y="82.9">RUN</text>
<text x="111.5" y="83.7" transform="rotate(-90 111.5 83.7)">DVDD</text>
<text x="128.2" y="82.9">GPIO0</text>
<text x="108.9" y="89.3" transform="rotate(-90 108.9 89.3)">VREG_VOUT</text>
<text x="116.5" y="84.4" transform="rotate(-90 116.5 84.4)">IOVDD</text>
<text x="119.1" y="87.2" transform="rotate(-90 119.1 87.2)">USB_VDD</text>
<text x="121.6" y="88.2" transform="rotate(-90 121.6 88.2)">ADC_AVDD</text>
<text x="124.2" y="86.5" transform="rotate(-90 124.2 86.5)">VREG_IN</text>
<text x="128.2" y="85.4">GPIO1</text>
<text x="128.2" y="88">GPIO2</text>
<text x="91.9" y="93">USB_DM</text>
<text x="91.9" y="90.5">USB_DP</text>
<text x="128.2" y="90.5">GPIO3</text>
<text x="128.2" y="93">GPIO4</text>
<text x="128.2" y="95.6">GPIO5</text>
<text x="58.1" y="101.5" transform="rotate(-90 58.1 101.5)">VCC</text>
<text x="61.6" y="100.7">CS</text>
<text x="91.9" y="100.7">QSPI_SS</text>
<text x="128.2" y="98.1">GPIO6</text>
<text x="128.2" y="100.7">GPIO7</text>
<text x="57.9" y="105.7">DI/IO</text>
<text x="60.5" y="103.2">CLK</text>
<text x="91.9" y="105.7">QSPI_SD0</text>
<text x="128.2" y="103.2">GPIO8</text>
<text x="128.2" y="105.7">GPIO9</text>
<text x="47.8" y="113.4">HOLD/RESET/IO</text>
<text x="57.1" y="110.8">WP/IO</text>
<text x="57.2" y="108.3">DO/IO</text>
<text x="91.9" y="113.4">QSPI_SD3</text>
<text x="91.9" y="110.8">QSPI_SD2</text>
<text x="91.9" y="108.3">QSPI_SD1</text>
<text x="127" y="108.3">GPIO10</text>
<text x="127" y="110.8">GPIO11</text>
<text x="127" y="113.4">GPIO12</text>
<text x="58.1" y="117" transform="rotate(-90 58.1 117)">GND</text>
<text x="91.9" y="115.9">QSPI_SCLK</text>
<text x="127" y="115.9">GPIO13</text>
<text x="127" y="118.4">GPIO14</text>
<text x="127" y="121">GPIO15</text>
<text x="127" y="123.5">GPIO16</text>
<text x="91.9" y="128.6">XIN</text>
<text x="127" y="126.1">GPIO17</text>
<text x="127" y="128.6">GPIO18</text>
<text x="127" y="131.1">GPIO19</text>
<text x="127" y="133.7">GPIO20</text>
<text x="127" y="136.2">GPIO21</text>
<text x="91.9" y="138.8">XOUT</text>
<text x="127" y="138.8">GPIO22</text>
<text x="127" y="141.3">GPIO23</text>
<text x="127" y="143.8">GPIO24</text>
<text x="91.9" y="148.9">SWCLK</text>
<text x="127" y="146.4">GPIO25</text>
<text x="91.9" y="151.5">SWD</text>
<text x="121.2" y="151.5">GPIO26_ADC0</text>
<text x="121.2" y="154">GPIO27_ADC1</text>
<text x="91.9" y="159.1">TESTEN</text>
<text x="114" y="161.4" transform="rotate(-90 114 161.4)">GND</text>
<text x="121.2" y="156.5">GPIO28_ADC2</text>
<text x="121.2" y="159.1">GPIO29_ADC3</text>
</g>
<g font-size="1" fill="#15005e">
<text x="63.1" y="105.8">0</text>
<text x="63.1" y="108.3">1</text>
<text x="63.1" y="110.9">2</text>
<text x="63.1" y="113.4">3</text>
</g>
</svg>
